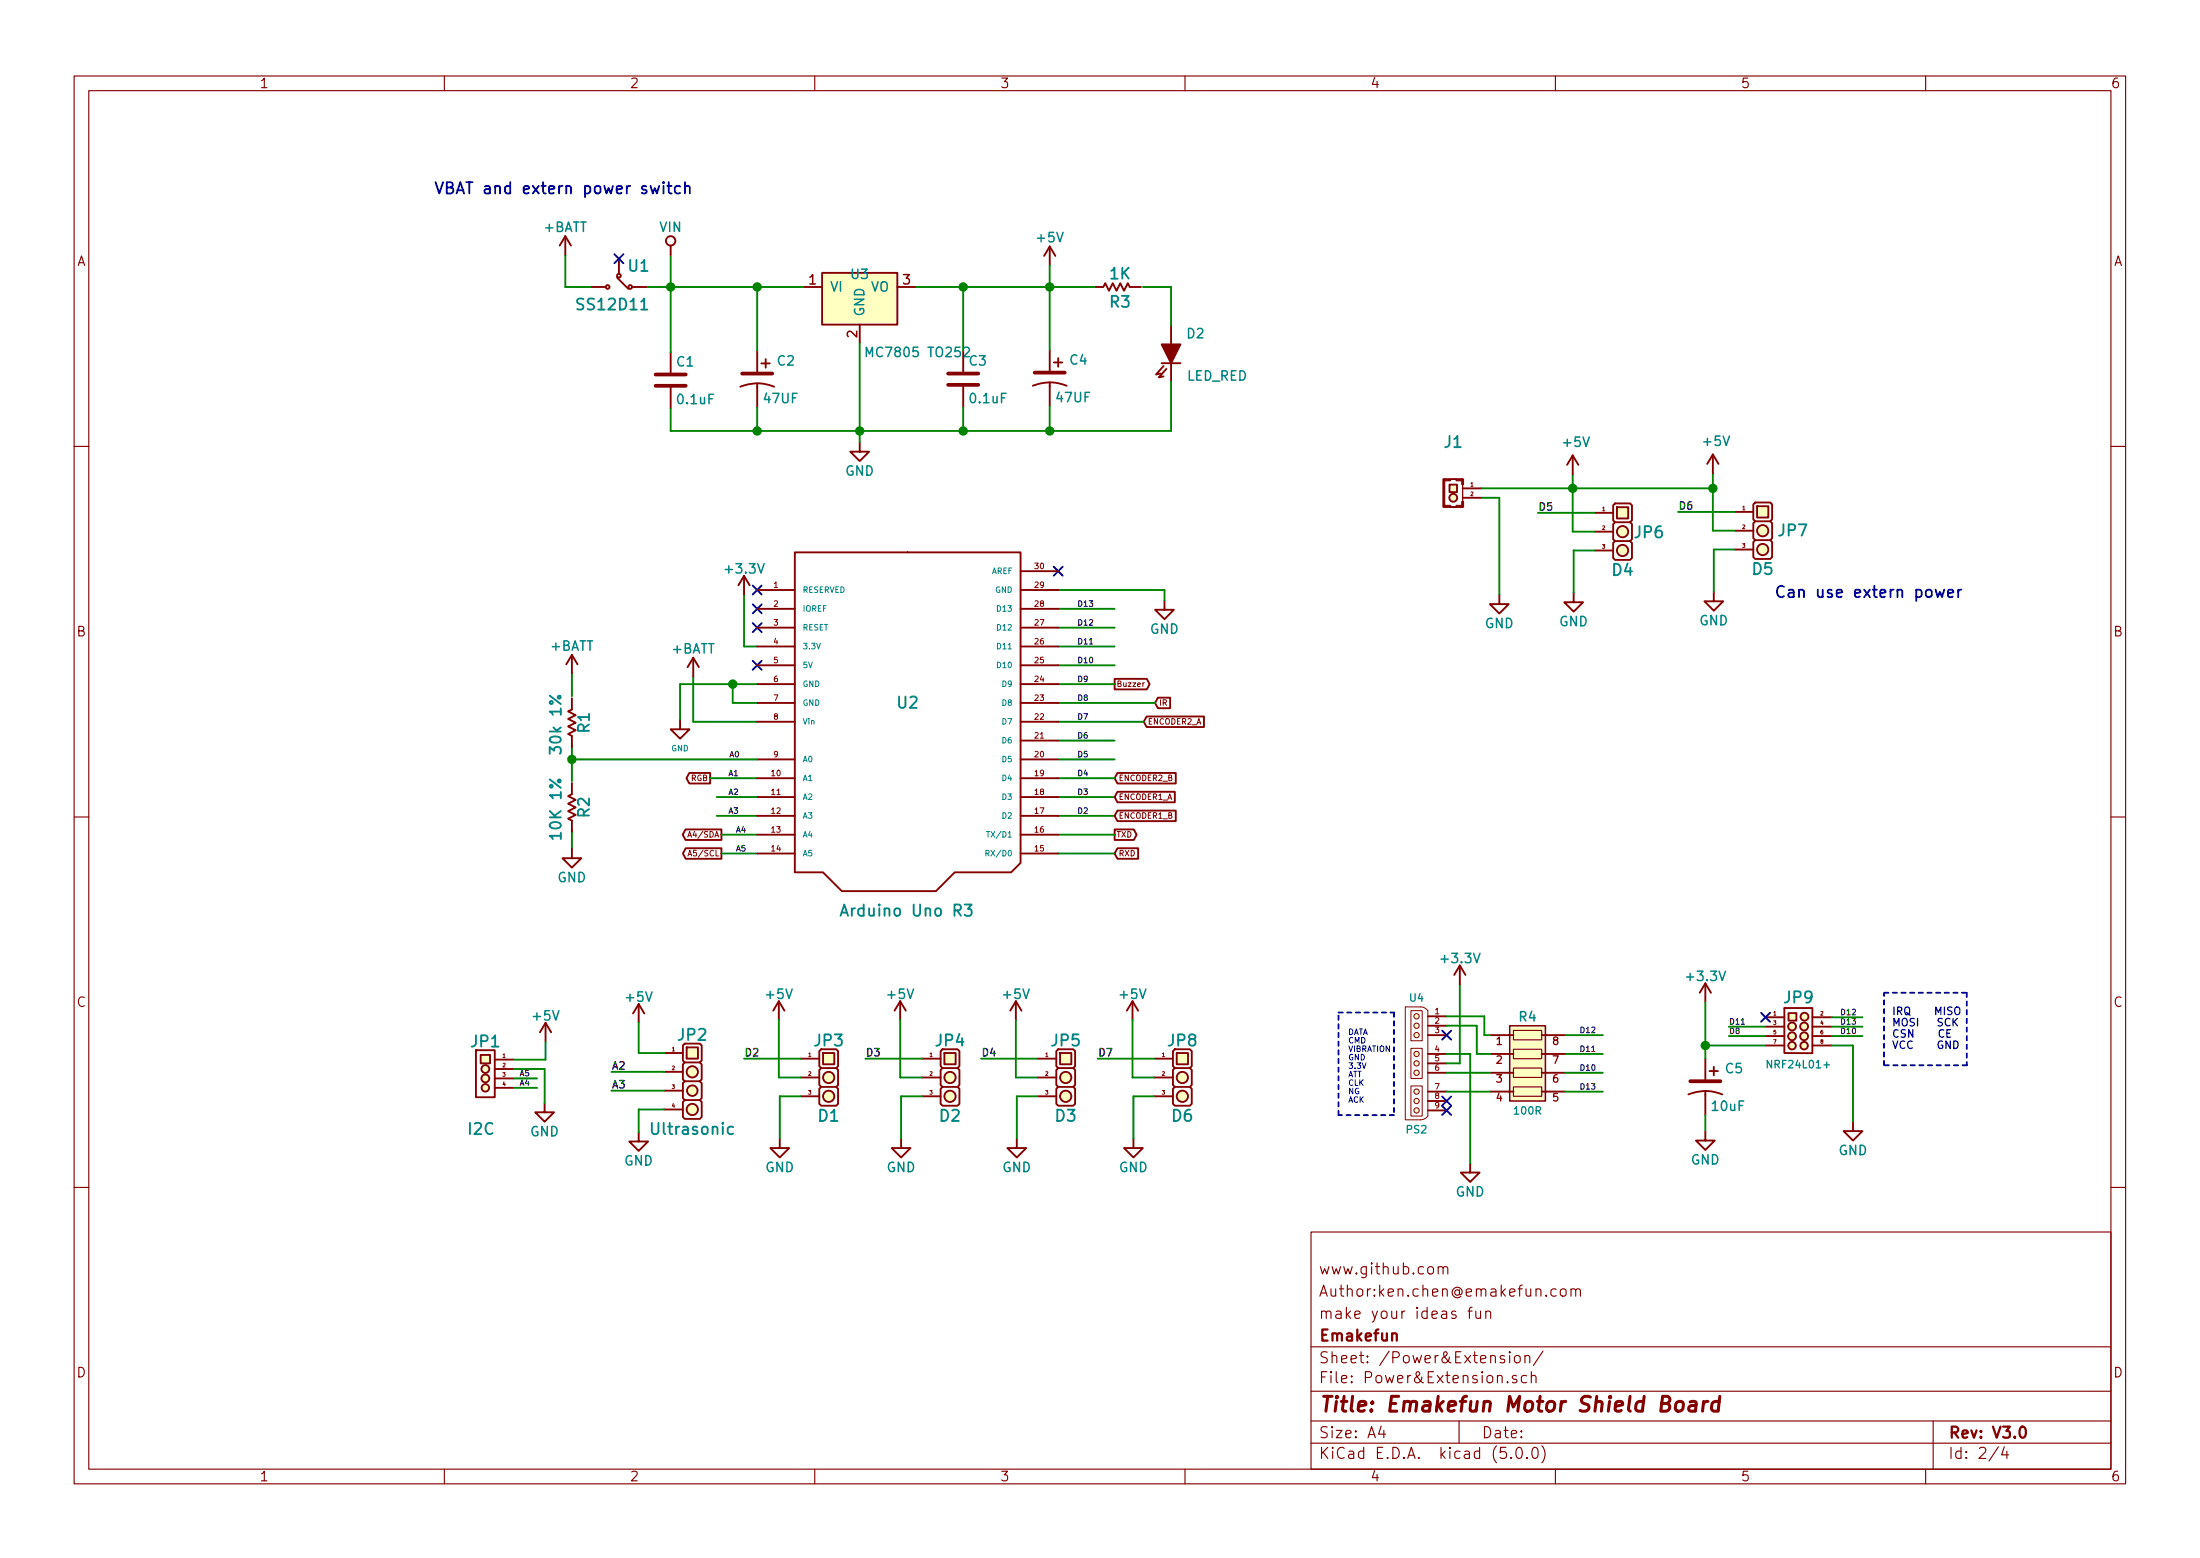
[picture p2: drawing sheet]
<svg xmlns="http://www.w3.org/2000/svg" width="297mm" height="210mm" viewBox="0 0 297 210" stroke-linecap="round" stroke-linejoin="round" font-family="sans-serif">
<g fill="none" stroke="#840000" stroke-width=".15">
<path d="M10 10.3h277v189.9h-277zM12 12.2h273v186.1h-273zM60 10.3v1.9M110 10.3v1.9M160 10.3v1.9M210 10.3v1.9M260 10.3v1.9M10 60.2h2M285 60.2h2M10 110.3h2M285 110.3h2M204.3 139.1h3.9v1.2h-3.9z"/>
<path d="M204.3 141.6h3.9v1.3h-3.9zM204.3 144.1h3.9v1.3h-3.9zM204.3 146.7h3.9v1.2h-3.9zM10 160.2h2M177 166.3h108v32h-108zM194.2 171.1a.41 .41 0 0 1 .6 0v.8M194.2 170.9v1M194.8 171.1l.2-.2 .4 .1 .1 .9M198.2 176.9h.6M198.8 176.4l-.3 .1-.1 .2v1.2M199.3 176.9v.9a.4 .4 0 0 0 .6 0M199.9 176.9v1"/>
<path d="M200.6 177.1a.41 .41 0 0 1 .7 0v.8M200.6 176.9v1M210.1 174a.48 .48 0 0 0-.6 .1l-.1 .1 .1 .6a.48 .48 0 0 0 .6 0M210.7 174.1a.41 .41 0 0 1 .8 .1v.4a.41 .41 0 0 1-.4 .3 .41 .41 0 0 1-.4-.3zM212.1 174.1a.38 .38 0 0 1 .7 0v.8M212.1 173.9v1M212.8 174.1l.2-.2 .3 .1 .1 .9M285 160.2h2M60 198.3v1.9M110 198.3v1.9M160 198.3v1.9M177 194.8h108"/>
<path d="M177 191.8h108M177 187.8h108M177 181.8h108M186.5 192.5l-.4 1h1M186.8 193v1M197 191.8v3M203.1 183a.37 .37 0 0 0-.6 .1v.1a.54 .54 0 0 0 .6 .3v.3l-.1 .1-.5-.1M203.6 186.5v.1l-.1-.1h.1v.1M203.8 182.4v.1v.1l.1-.1-.1-.1v.2M203.8 182.9v1M204 196.7h.1l-.1 .1v-.1v.1M204.5 183.1a.41 .41 0 0 1 .8 .1v.4a.41 .41 0 0 1-.4 .3 .41 .41 0 0 1-.4-.3z"/>
<path d="M204.7 185.7l-.3-.1-.2 .3a.48 .48 0 0 0 .5 .3l.1 .1-.1 .2-.1 .1-.4-.1M204.8 195.5a.35 .35 0 0 1 .4-.2 .35 .35 0 0 1 .3 .3 .78 .78 0 0 1-.4 1.2 .87 .87 0 0 1-.3-1.3zM205.9 183.1a.41 .41 0 0 1 .7 0v.8M205.9 182.9v1M206.1 185.7a.53 .53 0 0 0-.6 0v.8a.53 .53 0 0 0 .6 0M206.2 196.7v.1l-.1-.1h.1v.1M206.8 185.7a.38 .38 0 0 1 .6 .1v.8M206.8 185.1v1.5M207 195.4a.37 .37 0 0 1 .6 .2l.1 .3a.72 .72 0 0 1-.4 .9l-.3-.1a1.26 1.26 0 0 1 0-1.3zM208.2 195.1a1.71 1.71 0 0 1 0 2.3M208.3 182.3l-1.3 2M210 198.3v1.9"/>
<path d="M260 198.3v1.9M261 191.8v6.5M269.8 195.2l-1.2 2M270.6 195.2l-.3 1.1h.9M271 195.8v1"/>
</g>
<path d="M188 180.1a.39 .39 0 0 1 .6 0v.8M272.9 192.6a.36 .36 0 0 1 .6 .2 .77 .77 0 0 1-.5 1.2 1 1 0 0 1-.1-1.4z" fill="none" stroke="#840000" stroke-width=".3"/>
<path d="M226.4 189.3a.53 .53 0 0 1 .5-.2 .53 .53 0 0 1 .4 .4l-.1 .6a.54 .54 0 0 1-.5 .4 .54 .54 0 0 1-.5-.4zM228.2 189.2l.2-.1 .6 .1-.1 1.2M229 189.6l-.2 .1h-.5a.4 .4 0 0 0-.3 .3 .4 .4 0 0 0 .2 .4h.5l.2-.1M230 189.1l-.1 1.3M230.6 189.1a.5 .5 0 0 0-.6 .4M232.1 189.2a.68 .68 0 0 0-1 .3v.6l.1 .2 .2 .1 .6-.1M232.2 188.4l-.2 2" fill="none" stroke="#840000" stroke-width=".41"/>
<g fill="none" stroke="#840000" stroke-width=".25">
<path d="M76.3 31.9l-.7 1.2M76.3 31.9v2.5M76.3 31.9l.8 1.2M79.8 38.7h2M83.3 37.5l1.5 1.5M83.6 34.9v2M85.4 38.7h2M90.6 33.1v1.3M108.5 38.7h2.5M111 36.8h10.2v7h-10.2zM121.2 38.7h2.5M141.7 33.3v2.5"/>
<path d="M141.7 33.3l-.7 1.2M141.7 33.3l.8 1.2M147.4 38.7h1.6l.2-.5 .5 1 .5-1 .5 1 .6-1 .5 1 .5-1 .2 .5h1.6M90.6 47.5v2.8M90.6 52.3v2.8M99.9 52.2a5.9 5.9 0 0 1 4.6 0M102.2 51.7v.5zM102.2 47.4v2.8M102.2 52.2v2.8M116.1 59.7v1.3h1.2l-1.2 1.2-1.3-1.2h1.3M116.1 43.8v2.5M130 47.4v2.8"/>
<path d="M130 52.2v2.8M139.4 52.1a5.9 5.9 0 0 1 4.6 0M141.7 51.6v.5zM141.7 47.2v2.8M141.7 52.1v2.8M156.8 49h2.6M157.1 49.4l-1 1.1 .6-.1M157.5 49.8l-1 1.1 .6-.1M158.1 43.9v2.6M158.1 49v2.6M100.5 77.7l-.8 1.3M100.5 77.7v2.6"/>
<path d="M100.5 77.7l.7 1.3M102.2 79.6h5.1M107.3 74.5h30.5v42l-1.3 1.2h-7.6l-2.5 2.6h-12.7l-2.6-2.6h-3.8zM137.8 79.6h5.1M137.8 77.1h5.1M195.7 65.4h1v1h-1zM197.5 65.9h2.5M197.5 67.2h2.5M212.3 61.5l-.7 1.2M212.3 61.5v2.5M212.3 61.5l.8 1.2M215.3 69.2h2.5"/>
<path d="M215.3 71.7h2.5M215.3 74.3h2.5M217.8 68.2l.3-.3h2l.2 .3v2l-.2 .3h-2l-.3-.3zM218.1 73l-.3 .3v2l.3 .3h2l.2-.3v-2l-.2-.3M218.1 70.5l-.3 .2v2.1l.3 .2h2l.2-.2v-2.1l-.2-.2M218.3 68.4h1.5v1.6h-1.5zM231.3 61.3l-.8 1.3M231.3 61.3v2.6M231.3 61.3l.7 1.3M231.4 79.9v1.2h1.3l-1.3 1.3-1.3-1.3h1.3M234.2 69.1h2.5M234.2 71.6h2.5"/>
<path d="M234.2 74.2h2.5M236.7 68.1l.3-.3h2l.3 .3v2l-.3 .3h-2l-.3-.3zM237 72.9l-.3 .2v2.1l.3 .2h2l.3-.2v-2.1l-.3-.2M237 70.4l-.3 .2v2l.3 .3h2l.3-.3v-2l-.3-.2M237.2 68.3h1.6v1.5h-1.6zM77.2 95.8l-.5 .2 1 .5-1 .5 1 .5-1 .5 1 .5-1 .6 .5 .2M77.2 88.4l.8 1.3M77.2 88.4l-.7 1.3M77.2 88.4v2.5M77.2 94.2v1.5M77.2 99.3v1.5M91.8 97.1v1.3h1.3l-1.3 1.3-1.2-1.3h1.2"/>
<path d="M93.6 88.8l-.8 1.2M93.6 88.8v2.5M93.6 88.8l.8 1.2M102.2 82.2h5.1M102.2 97.4h5.1M102.2 94.9h5.1M102.2 92.3h5.1M102.2 89.8h5.1M102.2 87.2h5.1M102.2 84.7h5.1M137.8 82.2h5.1M137.8 99.9h5.1"/>
<path d="M137.8 97.4h5.1M137.8 94.9h5.1M137.8 92.3h5.1M137.8 89.8h5.1M137.8 87.2h5.1M137.8 84.7h5.1M150.5 91.6h4.3l.4 .7-.4 .7h-4.3zM154.8 96.7h7.8v1.4h-7.8l-.4-.7zM156.3 94.2h1.7v1.4h-1.7l-.3-.7zM157.2 81v1.3h1.3l-1.3 1.3-1.2-1.3h1.2M202.4 80.3v1.2h1.3l-1.3 1.3-1.2-1.3h1.2M212.5 80v1.3h1.2l-1.2 1.2-1.3-1.2h1.3"/>
<path d="M77.2 114.5v1.3h1.3l-1.3 1.3-1.3-1.3h1.3M77.2 105.7v1.5l-.5 .2 1 .5-1 .6 1 .5-1 .5 1 .5-1 .5 .5 .2v1.6M92.6 111.9h4.8v1.5h-4.8l-.4-.8zM92.6 114.5h4.8v1.4h-4.8l-.4-.7zM93.1 104.3h2.8v1.4h-2.8l-.4-.7zM102.2 105h5.1M102.2 107.6h5.1M102.2 110.1h5.1M102.2 112.6h5.1M102.2 115.2h5.1M102.2 102.5h5.1M137.8 105h5.1"/>
<path d="M137.8 107.6h5.1M137.8 110.1h5.1M137.8 112.6h5.1M137.8 115.2h5.1M137.8 102.5h5.1M150.5 111.9h2.6l.4 .7-.4 .8h-2.6zM150.9 114.5h2.8v1.4h-2.8l-.4-.7zM150.9 104.3h7.8v1.4h-7.8l-.4-.7zM150.9 109.4h7.8v1.4h-7.8l-.4-.7zM150.9 106.9h7.7v1.4h-7.7l-.4-.7zM73.7 138l-.8 1.3M73.7 138v2.6"/>
<path d="M73.7 138l.7 1.3M86.2 135.5l-.7 1.3M86.2 135.5v2.5M86.2 135.5l.8 1.3M105.2 135.1l-.8 1.3M105.2 135.1v2.6M105.2 135.1l.7 1.3M121.5 135.1l-.7 1.3M121.5 135.1v2.6M121.5 135.1l.8 1.3M137.2 135.1l-.8 1.3M137.2 135.1v2.6"/>
<path d="M137.2 135.1l.7 1.3M152.9 135.1l-.8 1.3M152.9 135.1v2.6M152.9 135.1l.8 1.3M192.8 137.2h2.5M192.8 138.4h2.5M192.8 139.7h2.5M197.1 130.3l-.8 1.3M197.1 130.3v2.5M197.1 130.3l.8 1.3M201.2 139.7h3.1M208.2 139.7h3.1"/>
<path d="M230.3 132.7v2.5M230.3 132.7l-.8 1.3M230.3 132.7l.7 1.3M238.4 137.3h2.5M238.4 138.6h2.5M238.4 139.8h2.5M240.9 136v6.1h3.8v-6.1h-3.8M241.5 136.7h1v1h-1zM244.7 137.3h2.6M244.7 138.6h2.6M244.7 139.8h2.6M64.3 141.7h2.5v6.4h-2.5z"/>
<path d="M64.9 142.4h1.3v1.1h-1.3zM66.8 143h2.5M66.8 144.3h2.5M66.8 145.5h2.5M66.8 146.8h2.5M73.5 148.8v1.3h1.3l-1.3 1.3-1.2-1.3h1.2M86.2 152.8v1.2h1.3l-1.3 1.3-1.2-1.3h1.2M89.7 142.1h2.5M89.7 144.6h2.5M89.7 147.2h2.5M89.7 149.7h2.5M92.2 141.1l.3-.3h2l.2 .3v2l-.2 .3h-2l-.3-.3z"/>
<path d="M92.5 148.5l-.3 .2v2l.3 .3h2l.2-.3v-2l-.2-.2M92.5 145.9l-.3 .3v2l.3 .3h2l.2-.3v-2l-.2-.3M92.5 143.4l-.3 .2v2.1l.3 .2h2l.2-.2v-2.1l-.2-.2M92.7 141.3h1.5v1.6h-1.5zM105.3 153.7v1.2h1.3l-1.3 1.3-1.3-1.3h1.3M108.1 142.9h2.5M108.1 145.4h2.5M108.1 147.9h2.5M110.6 141.9l.3-.3h2l.3 .3v2l-.3 .2h-2l-.3-.2zM110.9 146.7l-.3 .2v2.1l.3 .2h2l.3-.2v-2.1l-.3-.2M110.9 144.1l-.3 .3v2l.3 .3h2l.3-.3v-2l-.3-.3M111.1 142.1h1.5v1.5h-1.5z"/>
<path d="M121.7 153.7v1.2h1.2l-1.2 1.3-1.3-1.3h1.3M124.5 142.9h2.5M124.5 145.4h2.5M124.5 147.9h2.5M127 141.9l.3-.3h2l.2 .3v2l-.2 .2h-2l-.3-.2zM127.3 146.7l-.3 .2v2.1l.3 .2h2l.2-.2v-2.1l-.2-.2M127.3 144.1l-.3 .3v2l.3 .3h2l.2-.3v-2l-.2-.3M127.5 142.1h1.5v1.5h-1.5zM137.3 153.7v1.2h1.3l-1.3 1.3-1.3-1.3h1.3M140.1 142.9h2.5M140.1 145.4h2.5M140.1 147.9h2.5"/>
<path d="M142.6 141.9l.3-.3h2l.3 .3v2l-.3 .2h-2l-.3-.2zM142.9 146.7l-.3 .2v2.1l.3 .2h2l.3-.2v-2.1l-.3-.2M142.9 144.1l-.3 .3v2l.3 .3h2l.3-.3v-2l-.3-.3M143.1 142.1h1.6v1.5h-1.6zM153 153.7v1.2h1.3l-1.3 1.3-1.2-1.3h1.2M155.8 142.9h2.6M155.8 145.4h2.6M155.8 147.9h2.6M158.4 141.9l.2-.3h2.1l.2 .3v2l-.2 .2h-2.1l-.2-.2zM158.6 146.7l-.2 .2v2.1l.2 .2h2.1l.2-.2v-2.1l-.2-.2M158.6 144.1l-.2 .3v2l.2 .3h2.1l.2-.3v-2l-.2-.3M158.9 142.1h1.5v1.5h-1.5z"/>
<path d="M192.8 142.2h2.5M192.8 143.5h2.5M192.8 144.8h2.5M192.8 147.3h2.5M192.8 148.6h2.5M192.8 149.9h2.5M198.5 157v1.2h1.3l-1.3 1.3-1.3-1.3h1.3M201.2 142.2h3.1M201.2 144.8h3.1M201.2 147.3h3.1M208.2 142.2h3.1M208.2 144.8h3.1"/>
<path d="M208.2 147.3h3.1M228 147.7a5.9 5.9 0 0 1 4.5 0M230.3 147.2v.5zM230.3 152.6v1.3h1.2l-1.2 1.3-1.3-1.3h1.3M230.3 142.9v2.8M230.3 147.7v2.8M238.4 141.1h2.5M244.7 141.1h2.6M250.2 151.4v1.2h1.3l-1.3 1.3-1.3-1.3h1.3"/>
<circle cx="82" cy="38.7" r=".25"/>
<circle cx="83.6" cy="37.2" r=".25"/>
<circle cx="85.1" cy="38.7" r=".25"/>
<circle cx="90.6" cy="32.5" r=".63"/>
<circle cx="196.2" cy="67.2" r=".53"/>
<circle cx="219.1" cy="71.7" r=".76"/>
<circle cx="219.1" cy="74.3" r=".76"/>
<circle cx="238" cy="71.6" r=".76"/>
<circle cx="238" cy="74.2" r=".76"/>
<circle cx="242" cy="139.8" r=".53"/>
<circle cx="242" cy="138.5" r=".53"/>
<circle cx="243.6" cy="139.8" r=".53"/>
<circle cx="243.6" cy="138.5" r=".53"/>
<circle cx="243.6" cy="137.2" r=".53"/>
<circle cx="65.5" cy="144.3" r=".53"/>
<circle cx="65.5" cy="145.5" r=".53"/>
<circle cx="65.5" cy="146.8" r=".51"/>
<circle cx="93.5" cy="149.7" r=".76"/>
<circle cx="93.5" cy="144.6" r=".76"/>
<circle cx="93.5" cy="147.2" r=".71"/>
<circle cx="111.9" cy="145.4" r=".76"/>
<circle cx="111.9" cy="147.9" r=".76"/>
<circle cx="128.3" cy="145.4" r=".76"/>
<circle cx="128.3" cy="147.9" r=".76"/>
<circle cx="143.9" cy="145.4" r=".76"/>
<circle cx="143.9" cy="147.9" r=".76"/>
<circle cx="159.6" cy="145.4" r=".76"/>
<circle cx="159.6" cy="147.9" r=".76"/>
<circle cx="242" cy="141.1" r=".51"/>
<circle cx="243.6" cy="141.1" r=".51"/>
</g>
<g fill="none" stroke="#840000" stroke-width=".14">
<path d="M194.9 64.6h2.6v3.8h-2.6zM197.5 65.4v2.3M154.5 92.1l-.2 .2M92.9 113l.2-.8 .3 .8M92.9 115.5l.2-.7 .3 .7M93 115.3h.3M189.7 135.9h2.2l.5 .1 .4 .4v14.2l-.3 .3-.6 .2h-2.2zM190.5 136.4h1.5v4.1h-1.5zM190.5 146.6h1.5v4h-1.5zM190.5 141.5h1.5v4h-1.5z"/>
<circle cx="191.3" cy="137.2" r=".36"/>
<circle cx="191.3" cy="138.4" r=".36"/>
<circle cx="191.3" cy="139.7" r=".36"/>
<circle cx="191.3" cy="144.8" r=".36"/>
<circle cx="191.3" cy="149.9" r=".36"/>
<circle cx="191.3" cy="148.6" r=".36"/>
<circle cx="191.3" cy="143.5" r=".36"/>
<circle cx="191.3" cy="142.2" r=".36"/>
<circle cx="191.3" cy="147.3" r=".36"/>
</g>
<g fill="#ffffc2" stroke="#ffffc2" stroke-width=".14">
<path d="M64.9 142.4h1.3v1.1h-1.3z"/>
<path d="M111.1 142.1h1.5v1.5h-1.5z"/>
<path d="M127.5 142.1h1.5v1.5h-1.5z"/>
<path d="M143.1 142.1h1.6v1.5h-1.6z"/>
<path d="M218.3 68.4h1.5v1.6h-1.5z"/>
<path d="M237.2 68.3h1.6v1.5h-1.6z"/>
<path d="M92.7 141.3h1.5v1.6h-1.5z"/>
<path d="M241.5 136.7h1v1h-1z"/>
<path d="M195.7 65.4h1v1h-1z"/>
<path d="M111 36.8h10.2v7h-10.2z"/>
<path d="M203.8 138.4h4.9v10.2h-4.9z"/>
<path d="M158.9 142.1h1.5v1.5h-1.5z"/>
<circle cx="65.5" cy="146.8" r=".51"/>
<circle cx="65.5" cy="145.5" r=".53"/>
<circle cx="65.5" cy="144.3" r=".53"/>
<circle cx="111.9" cy="147.9" r=".76"/>
<circle cx="111.9" cy="145.4" r=".76"/>
<circle cx="128.3" cy="147.9" r=".76"/>
<circle cx="128.3" cy="145.4" r=".76"/>
<circle cx="143.9" cy="147.9" r=".76"/>
<circle cx="143.9" cy="145.4" r=".76"/>
<circle cx="219.1" cy="74.3" r=".76"/>
<circle cx="219.1" cy="71.7" r=".76"/>
<circle cx="238" cy="74.2" r=".76"/>
<circle cx="238" cy="71.6" r=".76"/>
<circle cx="93.5" cy="149.7" r=".76"/>
<circle cx="93.5" cy="147.2" r=".71"/>
<circle cx="93.5" cy="144.6" r=".76"/>
<circle cx="191.3" cy="149.9" r=".36"/>
<circle cx="191.3" cy="148.6" r=".36"/>
<circle cx="191.3" cy="147.3" r=".36"/>
<circle cx="191.3" cy="144.8" r=".36"/>
<circle cx="191.3" cy="143.5" r=".36"/>
<circle cx="191.3" cy="142.2" r=".36"/>
<circle cx="191.3" cy="139.7" r=".36"/>
<circle cx="191.3" cy="138.4" r=".36"/>
<circle cx="191.3" cy="137.2" r=".36"/>
<circle cx="242" cy="141.1" r=".51"/>
<circle cx="242" cy="139.8" r=".53"/>
<circle cx="242" cy="138.5" r=".53"/>
<circle cx="243.6" cy="141.1" r=".51"/>
<circle cx="243.6" cy="139.8" r=".53"/>
<circle cx="243.6" cy="138.5" r=".53"/>
<circle cx="243.6" cy="137.2" r=".53"/>
<circle cx="196.2" cy="67.2" r=".53"/>
<circle cx="159.6" cy="147.9" r=".76"/>
<circle cx="159.6" cy="145.4" r=".76"/>
</g>
<path d="M113.5 123.6l.5-1.5 .5 1.5M130.3 122.1h.9l-.5 .6h.4a.62 .62 0 0 1 0 .8l-.6 .1-.2-.2M99 152.1a.48 .48 0 0 0-.8 .2l.1 .6a.48 .48 0 0 0 .7 .1" fill="none" stroke="#008484" stroke-width=".25"/>
<path d="M88.5 52.1h4.1M88.5 50.5h4.1M100.2 50.4h4.1M128 50.4h4.1M128 51.9h4.1M139.7 50.3h4.1M228.2 145.9h4.1" fill="none" stroke="#840000" stroke-width=".51"/>
<g fill="none" stroke="#000084" stroke-width=".25">
<path d="M83 34.3l1.2 1.2M84.2 34.3l-1.2 1.2M101.6 79l1.2 1.2M102.8 79l-1.2 1.2M142.3 76.5l1.2 1.2M143.5 76.5l-1.2 1.2M101.6 81.6l1.2 1.2M101.6 84.1l1.2 1.2M101.6 89.2l1.2 1.2M102.8 81.6l-1.2 1.2M102.8 84.1l-1.2 1.2M102.8 89.2l-1.2 1.2"/>
<path d="M194.7 139.1l1.2 1.2M195.9 139.1l-1.2 1.2M237.8 136.7l1.2 1.2M239 136.7l-1.2 1.2M194.7 148l1.2 1.2M194.7 149.2l1.2 1.3M195.9 148l-1.2 1.2M195.9 149.2l-1.2 1.3"/>
</g>
<path d="M261.4 136.9v-1l.3 .7 .4-.7v1M262.4 139a.4 .4 0 0 0-.5 0 .4 .4 0 0 0-.1 .5 .37 .37 0 0 0 .2 .4 .37 .37 0 0 0 .4 0M262.5 135.9v1M262.9 139.4h.3M263.3 139h-.4v1h.4M263.6 136l-.4-.1-.2 .1v.3l.4 .2 .2 .2-.3 .2h-.3M263.7 137.4v1M263.9 137.9l.4 .5M264 136l.2-.1a.35 .35 0 0 1 .4 .3v.6a.34 .34 0 0 1-.6 0zM264.3 137.4l-.6 .6M263.8 140.5a.53 .53 0 0 1 .6 .3 .53 .53 0 0 1-.2 .6l-.4 .1z" fill="none" stroke="#0000c2" stroke-width=".18"/>
<g fill="#840000" stroke="#840000" stroke-width=".14">
<path d="M194.8 64.6h.3v3.8h-.3z"/>
<path d="M194.9 68.2h.9v.2h-.9z"/>
<path d="M194.9 64.6h.9v.3h-.9z"/>
<path d="M195.8 68.4h.8z"/>
<path d="M195.8 64.6l.8 .1z"/>
<path d="M196.6 68.2h.9v.2h-.9z"/>
<path d="M196.6 64.6h.9v.3h-.9z"/>
<path d="M197.4 67.7h.2v.7h-.2z"/>
<path d="M197.4 64.6h.2v.8h-.2z"/>
</g>
<path d="M117 48.1v-1.2l.4 .9 .4-.9v1.2M130.1 47l.2-.1h.3l.2 .1 .1 .2-.1 .2-.7 .7h.8" fill="none" stroke="#008484" stroke-width=".2"/>
<path d="M156.8 46.5h2.6l-1.3 2.5z" fill="#840000" stroke="#840000" stroke-width=".25"/>
<path d="M203.8 138.4h4.9v10.2h-4.9z" fill="none" stroke="#840000" stroke-width=".2"/>
<g fill="none" stroke="#008400" stroke-width=".25">
<path d="M76.3 34.4v4.3h3.5M87.4 38.7h21.1M90.6 34.4v13.1M102.2 38.7v8.7M123.7 38.7h24M130 38.7v8.7M141.7 35.8v11.4M154.3 38.7h3.8v5.2M102.2 55v3.2M116.1 46.3v13.4M130 55v3.2M141.7 54.9v3.3"/>
<path d="M158.1 51.6v6.6h-67.5v-3.1M142.9 79.6h14.3v1.4M200 67.2h2.4v13.1M200 65.9h31.3M207.6 69.2h7.7M212.3 64v7.7h3M215.3 74.3h-2.8v5.7M226.6 69.1h7.6M231.3 63.9v7.7h2.9M234.2 74.2h-2.8v5.7M77.2 90.9v3.1M93.6 91.3v6.1h8.6"/>
<path d="M98.9 92.3v2.6h3.3M100.5 80.3v6.9h1.7M102.2 92.3h-10.4v4.8M142.9 87.2h7.6M142.9 89.8h7.6M142.9 92.3h7.6M142.9 99.9h7.6M142.9 97.4h11.5M142.9 82.2h7.6M142.9 84.7h7.6M142.9 94.9h13.1M77.2 102.5h25"/>
<path d="M77.2 100.6v4.8M77.2 112v2.5M95.9 105h6.3M96.8 107.6h5.4M96.8 110.1h5.4M97.4 112.6h4.8M97.4 115.2h4.8M142.9 105h7.6M142.9 112.6h7.6M142.9 102.5h7.6M142.9 107.6h7.6M142.9 110.1h7.6"/>
<path d="M142.9 115.2h7.6M86.2 138v4.1h3.5M105.2 137.7v7.7h2.9M121.5 137.7v7.7h3M137.2 137.7v7.7h2.9M152.9 137.7v7.7h2.9M195.3 137.2h5.1v2.5h.8M195.3 138.4h4.1v3.8h1.8M197.1 132.8v10.7h-1.8M211.3 139.7h5.1M230.3 135.2v7.7M233.4 139.8h5"/>
<path d="M233.4 138.6h5M247.3 139.8h4.2M247.3 138.6h4.2M247.3 137.3h4.2M69.3 144.3h4.2v4.5M69.3 146.8h3.2M69.3 145.5h3.2M73.7 140.6v2.4h-4.4M82.5 144.6h7.2M82.5 147.2h7.2M89.7 149.7h-3.5v3.1M100.5 142.9h7.6"/>
<path d="M108.1 147.9h-2.8v5.8M116.8 142.9h7.7M124.5 147.9h-2.8v5.8M132.5 142.9h7.6M140.1 147.9h-2.8v5.8M148.2 142.9h7.6M155.8 147.9h-2.8v5.8M195.3 147.3h5.9M195.3 142.2h3.2v14.8M195.3 144.8h5.9M211.3 147.3h5.1M211.3 142.2h5.1"/>
<path d="M211.3 144.8h5.1M230.3 141.1h8.1M230.3 150.5v2.1M247.3 141.1h2.9v10.3"/>
</g>
<path d="M180.7 136.6h7.5M188.2 136.6v13.9M254.4 134h11.2M265.6 134v9.8M180.7 150.5v-13.9M188.2 150.5h-7.5M254.4 143.8v-9.7M265.6 143.8h-11.2" fill="none" stroke="#0000c2" stroke-width=".25" stroke-dasharray=".6 .6"/>
<g fill="#008400" stroke="#008400" stroke-width=".25">
<circle cx="130" cy="58.2" r=".51"/>
<circle cx="102.2" cy="58.2" r=".51"/>
<circle cx="116.1" cy="58.2" r=".51"/>
<circle cx="130" cy="38.7" r=".51"/>
<circle cx="102.2" cy="38.7" r=".51"/>
<circle cx="141.7" cy="38.7" r=".51"/>
<circle cx="141.7" cy="58.2" r=".51"/>
<circle cx="98.9" cy="92.3" r=".51"/>
<circle cx="230.3" cy="141.1" r=".51"/>
<circle cx="90.6" cy="38.7" r=".51"/>
<circle cx="77.2" cy="102.5" r=".51"/>
<circle cx="212.3" cy="65.9" r=".51"/>
<circle cx="231.3" cy="65.9" r=".51"/>
</g>
<path d="M87.8 25.1l.3 1 .3-.7 .3 .7 .3-1M89.6 24.6l-.1 .1h.2l-.1-.1v.1M89.6 25.1v1M90.1 25.1h.6M90.3 24.6v1.3l.1 .1 .3 .1M91.8 25.2l-.4-.1-.3 .3v.4l.1 .2 .2 .1 .4-.1M92.5 25.2a.41 .41 0 0 1 .6 .1v.8M92.5 24.6v1.5M261.3 79.6l.3 1 .3-.7 .3 .7 .3-1M264.4 79.6v1M264.8 79.6h-.3l-.1 .3M263 80.1l.7-.2v-.3h-.5l-.2 .2 .1 .7 .1 .1 .5-.1" fill="none" stroke="#0000c2" stroke-width=".25"/>
<path d="M133.1 115.2l.4-.1v-.3h-.4v.7M133.2 112.2h.4M133.3 115.2l.3 .3M133.4 112.2v.8" fill="none" stroke="#008484" stroke-width=".14"/>
<text font-size="2.8" fill="#840000" x="178" y="190.5">Title: Emakefun Motor Shield Board</text>
<g font-size="2.1" fill="#0000c2">
<text x="58.5" y="26.2">VBAT and extern power switch</text>
<text x="239.5" y="80.7">Can use extern power</text>
</g>
<g font-size="2.1" fill="#008484">
<text x="78.2" y="41.9">SS12D11</text>
<text x="84.9" y="36.6">U1</text>
<text x="149.9" y="41.5">R3</text>
<text x="149.9" y="37.7">1K</text>
<text x="195" y="60.4">J1</text>
<text x="217.7" y="77.7">D4</text>
<text x="220.8" y="72.6">JP6</text>
<text x="236.7" y="77.6">D5</text>
<text x="240.2" y="72.4">JP7</text>
<text x="121.2" y="95.6">U2</text>
<text x="75.8" y="101.3" transform="rotate(-90 75.8 101.3)">30k 1%</text>
<text x="79.6" y="98.9" transform="rotate(-90 79.6 98.9)">R1</text>
<text x="75.8" y="112.9" transform="rotate(-90 75.8 112.9)">10K 1%</text>
<text x="79.6" y="110.3" transform="rotate(-90 79.6 110.3)">R2</text>
<text x="114.4" y="123.7">Arduino Uno R3</text>
<text x="240.9" y="135.4">JP9</text>
<text x="63.7" y="141.3">JP1</text>
<text x="91.6" y="140.4">JP2</text>
<text x="110" y="141.2">JP3</text>
<text x="126.4" y="141.2">JP4</text>
<text x="142" y="141.2">JP5</text>
<text x="157.8" y="141.2">JP8</text>
<text x="63.6" y="153.1">I2C</text>
<text x="88.3" y="153.1">Ultrasonic</text>
<text x="110.5" y="151.4">D1</text>
<text x="126.9" y="151.4">D2</text>
<text x="142.5" y="151.4">D3</text>
<text x="158.3" y="151.4">D6</text>
</g>
<g font-size="2.1" fill="#840000">
<text x="102.8" y="49.7">+</text>
<text x="142.3" y="49.6">+</text>
<text x="230.8" y="145.2">+</text>
<text x="178" y="172">www.github.com</text>
<text x="178" y="178">make your ideas fun</text>
<text x="178" y="175">Author:ken.chen@emakefun.com</text>
<text x="178" y="184">Sheet: /Power&amp;Extension/</text>
<text x="178" y="181">Emakefun</text>
<text x="178" y="186.7">File: Power&amp;Extension.sch</text>
<text x="178" y="196.9">KiCad E.D.A. kicad (5.0.0)</text>
<text x="178" y="194.1">Size: A4</text>
<text x="200" y="194.1">Date:</text>
<text x="263" y="194.1">Rev: V3.0</text>
<text x="263" y="196.9">Id: 2/4</text>
</g>
<g font-size="1.8" fill="#840000">
<text x="35" y="11.9">1</text>
<text x="85" y="11.9">2</text>
<text x="135" y="11.9">3</text>
<text x="185" y="11.9">4</text>
<text x="235" y="11.9">5</text>
<text x="285" y="11.9">6</text>
<text x="10.4" y="35.9">A</text>
<text x="285.4" y="35.9">A</text>
<text x="109.2" y="38.4">1</text>
<text x="121.9" y="38.4">3</text>
<text x="115.7" y="45.6" transform="rotate(-90 115.7 45.6)">2</text>
<text x="10.4" y="85.9">B</text>
<text x="285.4" y="85.9">B</text>
<text x="10.4" y="135.9">C</text>
<text x="285.4" y="135.9">C</text>
<text x="10.4" y="185.9">D</text>
<text x="285.4" y="185.9">D</text>
<text x="35" y="199.9">1</text>
<text x="85" y="199.9">2</text>
<text x="135" y="199.9">3</text>
<text x="185" y="199.9">4</text>
<text x="235" y="199.9">5</text>
<text x="285" y="199.9">6</text>
</g>
<g font-size="1.8" fill="#008484">
<text x="73.5" y="31.3">+BATT</text>
<text x="89.1" y="31.3">VIN</text>
<text x="140.1" y="32.7">+5V</text>
<text x="112" y="39.4">VI</text>
<text x="115" y="37.7">U3</text>
<text x="117.6" y="39.4">VO</text>
<text x="116.7" y="42.8" transform="rotate(-90 116.7 42.8)">GND</text>
<text x="160.3" y="45.7">D2</text>
<text x="91.4" y="49.5">C1</text>
<text x="105" y="49.3">C2</text>
<text x="117.6" y="48.2">MC7805 TO252</text>
<text x="130.9" y="49.3">C3</text>
<text x="144.5" y="49.2">C4</text>
<text x="160.2" y="51.4">LED_RED</text>
<text x="91.6" y="54.6">0.1uF</text>
<text x="103.2" y="54.4">47UF</text>
<text x="131.1" y="54.4">0.1uF</text>
<text x="142.7" y="54.3">47UF</text>
<text x="114.1" y="64.2">GND</text>
<text x="211.2" y="60.3">+5V</text>
<text x="230.1" y="60.2">+5V</text>
<text x="98.1" y="77.4">+3.3V</text>
<text x="74.3" y="87.8">+BATT</text>
<text x="90.7" y="88.2">+BATT</text>
<text x="155.3" y="85.5">GND</text>
<text x="200.5" y="84.8">GND</text>
<text x="210.5" y="84.5">GND</text>
<text x="229.4" y="84.4">GND</text>
<text x="75.3" y="119.1">GND</text>
<text x="194.8" y="130">+3.3V</text>
<text x="72.1" y="137.7">+5V</text>
<text x="84.6" y="135.2">+5V</text>
<text x="103.6" y="134.8">+5V</text>
<text x="119.9" y="134.8">+5V</text>
<text x="135.6" y="134.8">+5V</text>
<text x="151.3" y="134.8">+5V</text>
<text x="205.1" y="137.9">R4</text>
<text x="227.9" y="132.4">+3.3V</text>
<text x="231.2" y="149.9">10uF</text>
<text x="233" y="144.9">C5</text>
<text x="71.6" y="153.4">GND</text>
<text x="248.2" y="155.9">GND</text>
<text x="84.3" y="157.3">GND</text>
<text x="103.3" y="158.2">GND</text>
<text x="119.7" y="158.2">GND</text>
<text x="135.3" y="158.2">GND</text>
<text x="151.1" y="158.2">GND</text>
<text x="196.5" y="161.5">GND</text>
<text x="228.3" y="157.2">GND</text>
</g>
<g font-size="1.4">
<text x="207.6" y="68.9">D5</text>
<text x="226.6" y="68.8">D6</text>
<text x="100.5" y="142.6">D2</text>
<text x="116.8" y="142.6">D3</text>
<text x="132.5" y="142.6">D4</text>
<text x="148.2" y="142.6">D7</text>
<text x="82.5" y="144.3">A2</text>
<text x="82.5" y="146.9">A3</text>
</g>
<g font-size="1.4" fill="#008484">
<text x="190.4" y="135.2">U4</text>
<text x="239" y="144.2">NRF24L01+</text>
<text x="189.9" y="153">PS2</text>
<text x="204.6" y="150.4">100R</text>
</g>
<g font-size="1.4" fill="#0000c2">
<text x="255.4" y="137">IRQ</text>
<text x="255.4" y="138.5">MOSI</text>
<text x="255.4" y="140">CSN</text>
<text x="255.4" y="141.5">VCC</text>
<text x="260" y="141.5">GND</text>
<text x="260.2" y="138.5">SCK</text>
</g>
<g font-size="1.4" fill="#840000">
<text x="202.1" y="141">1</text>
<text x="202.1" y="143.6">2</text>
<text x="209.7" y="143.6">7</text>
<text x="209.7" y="141">8</text>
<text x="202.1" y="146.1">3</text>
<text x="202.1" y="148.6">4</text>
<text x="209.7" y="148.6">5</text>
<text x="209.7" y="146.1">6</text>
</g>
<g font-size="1.1" fill="#008484">
<text x="133.9" y="77.5">AREF</text>
<text x="108.3" y="80">RESERVED</text>
<text x="108.3" y="82.5">IOREF</text>
<text x="134.4" y="80">GND</text>
<text x="134.8" y="82.5">D13</text>
<text x="108.3" y="85.1">RESET</text>
<text x="108.3" y="87.6">3.3V</text>
<text x="134.8" y="87.6">D11</text>
<text x="134.8" y="85.1">D12</text>
<text x="108.3" y="90.2">5V</text>
<text x="108.3" y="92.7">GND</text>
<text x="108.3" y="95.2">GND</text>
<text x="134.8" y="90.2">D10</text>
<text x="135.4" y="95.2">D8</text>
<text x="135.4" y="92.7">D9</text>
<text x="90.7" y="101.4">GND</text>
<text x="108.3" y="97.8">Vin</text>
<text x="135.4" y="100.3">D6</text>
<text x="135.4" y="97.8">D7</text>
<text x="108.3" y="105.4">A1</text>
<text x="108.3" y="107.9">A2</text>
<text x="108.3" y="102.9">A0</text>
<text x="135.4" y="107.9">D3</text>
<text x="135.4" y="105.4">D4</text>
<text x="135.4" y="102.9">D5</text>
<text x="108.3" y="110.5">A3</text>
<text x="108.3" y="113">A4</text>
<text x="133.8" y="113">TX/D1</text>
<text x="135.4" y="110.5">D2</text>
<text x="108.3" y="115.6">A5</text>
<text x="133.7" y="115.6">RX/D0</text>
</g>
<g font-size="1.1" fill="#840000">
<text x="139.8" y="76.8">30</text>
<text x="104.5" y="79.3">1</text>
<text x="104.5" y="81.9">2</text>
<text x="139.8" y="81.9">28</text>
<text x="139.8" y="79.3">29</text>
<text x="104.5" y="84.4">3</text>
<text x="104.5" y="87">4</text>
<text x="104.5" y="89.5">5</text>
<text x="139.8" y="89.5">25</text>
<text x="139.8" y="87">26</text>
<text x="139.8" y="84.4">27</text>
<text x="104.5" y="92">6</text>
<text x="104.5" y="94.6">7</text>
<text x="139.8" y="94.6">23</text>
<text x="139.8" y="92">24</text>
<text x="150.7" y="92.7">Buzzer</text>
<text x="156.5" y="95.2">IR</text>
<text x="104.5" y="97.1">8</text>
<text x="139.8" y="99.7">21</text>
<text x="139.8" y="97.1">22</text>
<text x="154.9" y="97.8">ENCODER2_A</text>
<text x="93.3" y="105.4">RGB</text>
<text x="104.2" y="104.7">10</text>
<text x="104.2" y="107.3">11</text>
<text x="104.5" y="102.2">9</text>
<text x="139.8" y="107.3">18</text>
<text x="139.8" y="104.7">19</text>
<text x="139.8" y="102.2">20</text>
<text x="151" y="105.4">ENCODER2_B</text>
<text x="151" y="107.9">ENCODER1_A</text>
<text x="93.3" y="113">A4/SDA</text>
<text x="104.2" y="109.8">12</text>
<text x="104.2" y="112.4">13</text>
<text x="139.8" y="112.4">16</text>
<text x="139.8" y="109.8">17</text>
<text x="150.7" y="113">TXD</text>
<text x="151" y="110.5">ENCODER1_B</text>
<text x="93.4" y="115.6">A5/SCL</text>
<text x="104.2" y="114.9">14</text>
<text x="139.8" y="114.9">15</text>
<text x="151" y="115.6">RXD</text>
<text x="193.8" y="136.9">1</text>
<text x="193.8" y="138.1">2</text>
<text x="193.8" y="139.4">3</text>
<text x="193.8" y="142">4</text>
<text x="193.8" y="143.2">5</text>
<text x="193.8" y="144.5">6</text>
<text x="193.8" y="147">7</text>
<text x="193.8" y="148.3">8</text>
<text x="193.8" y="149.6">9</text>
</g>
<g font-size="1.1">
<text x="145.4" y="81.9">D13</text>
<text x="145.4" y="89.5">D10</text>
<text x="145.4" y="87">D11</text>
<text x="145.4" y="84.4">D12</text>
<text x="145.4" y="94.6">D8</text>
<text x="145.4" y="92">D9</text>
<text x="145.4" y="99.7">D6</text>
<text x="145.4" y="97.1">D7</text>
<text x="98.3" y="104.7">A1</text>
<text x="98.3" y="107.3">A2</text>
<text x="98.4" y="102.2">A0</text>
<text x="145.4" y="102.2">D5</text>
<text x="145.4" y="104.7">D4</text>
<text x="145.4" y="107.3">D3</text>
<text x="98.3" y="109.8">A3</text>
<text x="99.3" y="112.4">A4</text>
<text x="145.4" y="109.8">D2</text>
<text x="99.3" y="114.9">A5</text>
<text x="248.4" y="137">D12</text>
<text x="213.2" y="139.4">D12</text>
<text x="213.2" y="142">D11</text>
<text x="233.4" y="138.3">D11</text>
<text x="233.4" y="139.5">D8</text>
<text x="248.4" y="138.3">D13</text>
<text x="248.4" y="139.5">D10</text>
<text x="70.1" y="145.3">A5</text>
<text x="70.1" y="146.5">A4</text>
<text x="213.2" y="144.5">D10</text>
<text x="213.2" y="147">D13</text>
</g>
<g font-size="1.1" fill="#0000c2">
<text x="182" y="139.7">DATA</text>
<text x="182" y="140.8">CMD</text>
<text x="182" y="142">VIBRATION</text>
<text x="182" y="143.1">GND</text>
<text x="182" y="144.2">3.3V</text>
<text x="182" y="145.4">ATT</text>
<text x="182" y="146.5">CLK</text>
<text x="182" y="147.7">NG</text>
<text x="182" y="148.8">ACK</text>
</g>
<g font-size=".7" fill="#840000">
<text x="198.6" y="65.7">1</text>
<text x="198.6" y="66.9">2</text>
<text x="216.4" y="69">1</text>
<text x="216.4" y="71.5">2</text>
<text x="235.3" y="68.8">1</text>
<text x="235.3" y="71.4">2</text>
<text x="216.4" y="74">3</text>
<text x="235.3" y="73.9">3</text>
<text x="239.5" y="137">1</text>
<text x="245.8" y="137">2</text>
<text x="67.9" y="142.7">1</text>
<text x="90.8" y="141.9">1</text>
<text x="109.2" y="142.6">1</text>
<text x="125.6" y="142.6">1</text>
<text x="141.2" y="142.6">1</text>
<text x="156.9" y="142.6">1</text>
<text x="239.5" y="138.3">3</text>
<text x="239.5" y="139.6">5</text>
<text x="239.5" y="140.8">7</text>
<text x="245.8" y="138.3">4</text>
<text x="245.8" y="139.6">6</text>
<text x="245.8" y="140.8">8</text>
<text x="67.9" y="144">2</text>
<text x="67.9" y="145.3">3</text>
<text x="67.9" y="146.6">4</text>
<text x="90.8" y="144.4">2</text>
<text x="90.8" y="146.9">3</text>
<text x="90.8" y="149.5">4</text>
<text x="109.2" y="145.2">2</text>
<text x="109.2" y="147.7">3</text>
<text x="125.6" y="145.2">2</text>
<text x="125.6" y="147.7">3</text>
<text x="141.2" y="145.2">2</text>
<text x="141.2" y="147.7">3</text>
<text x="156.9" y="145.2">2</text>
<text x="156.9" y="147.7">3</text>
</g>
</svg>
